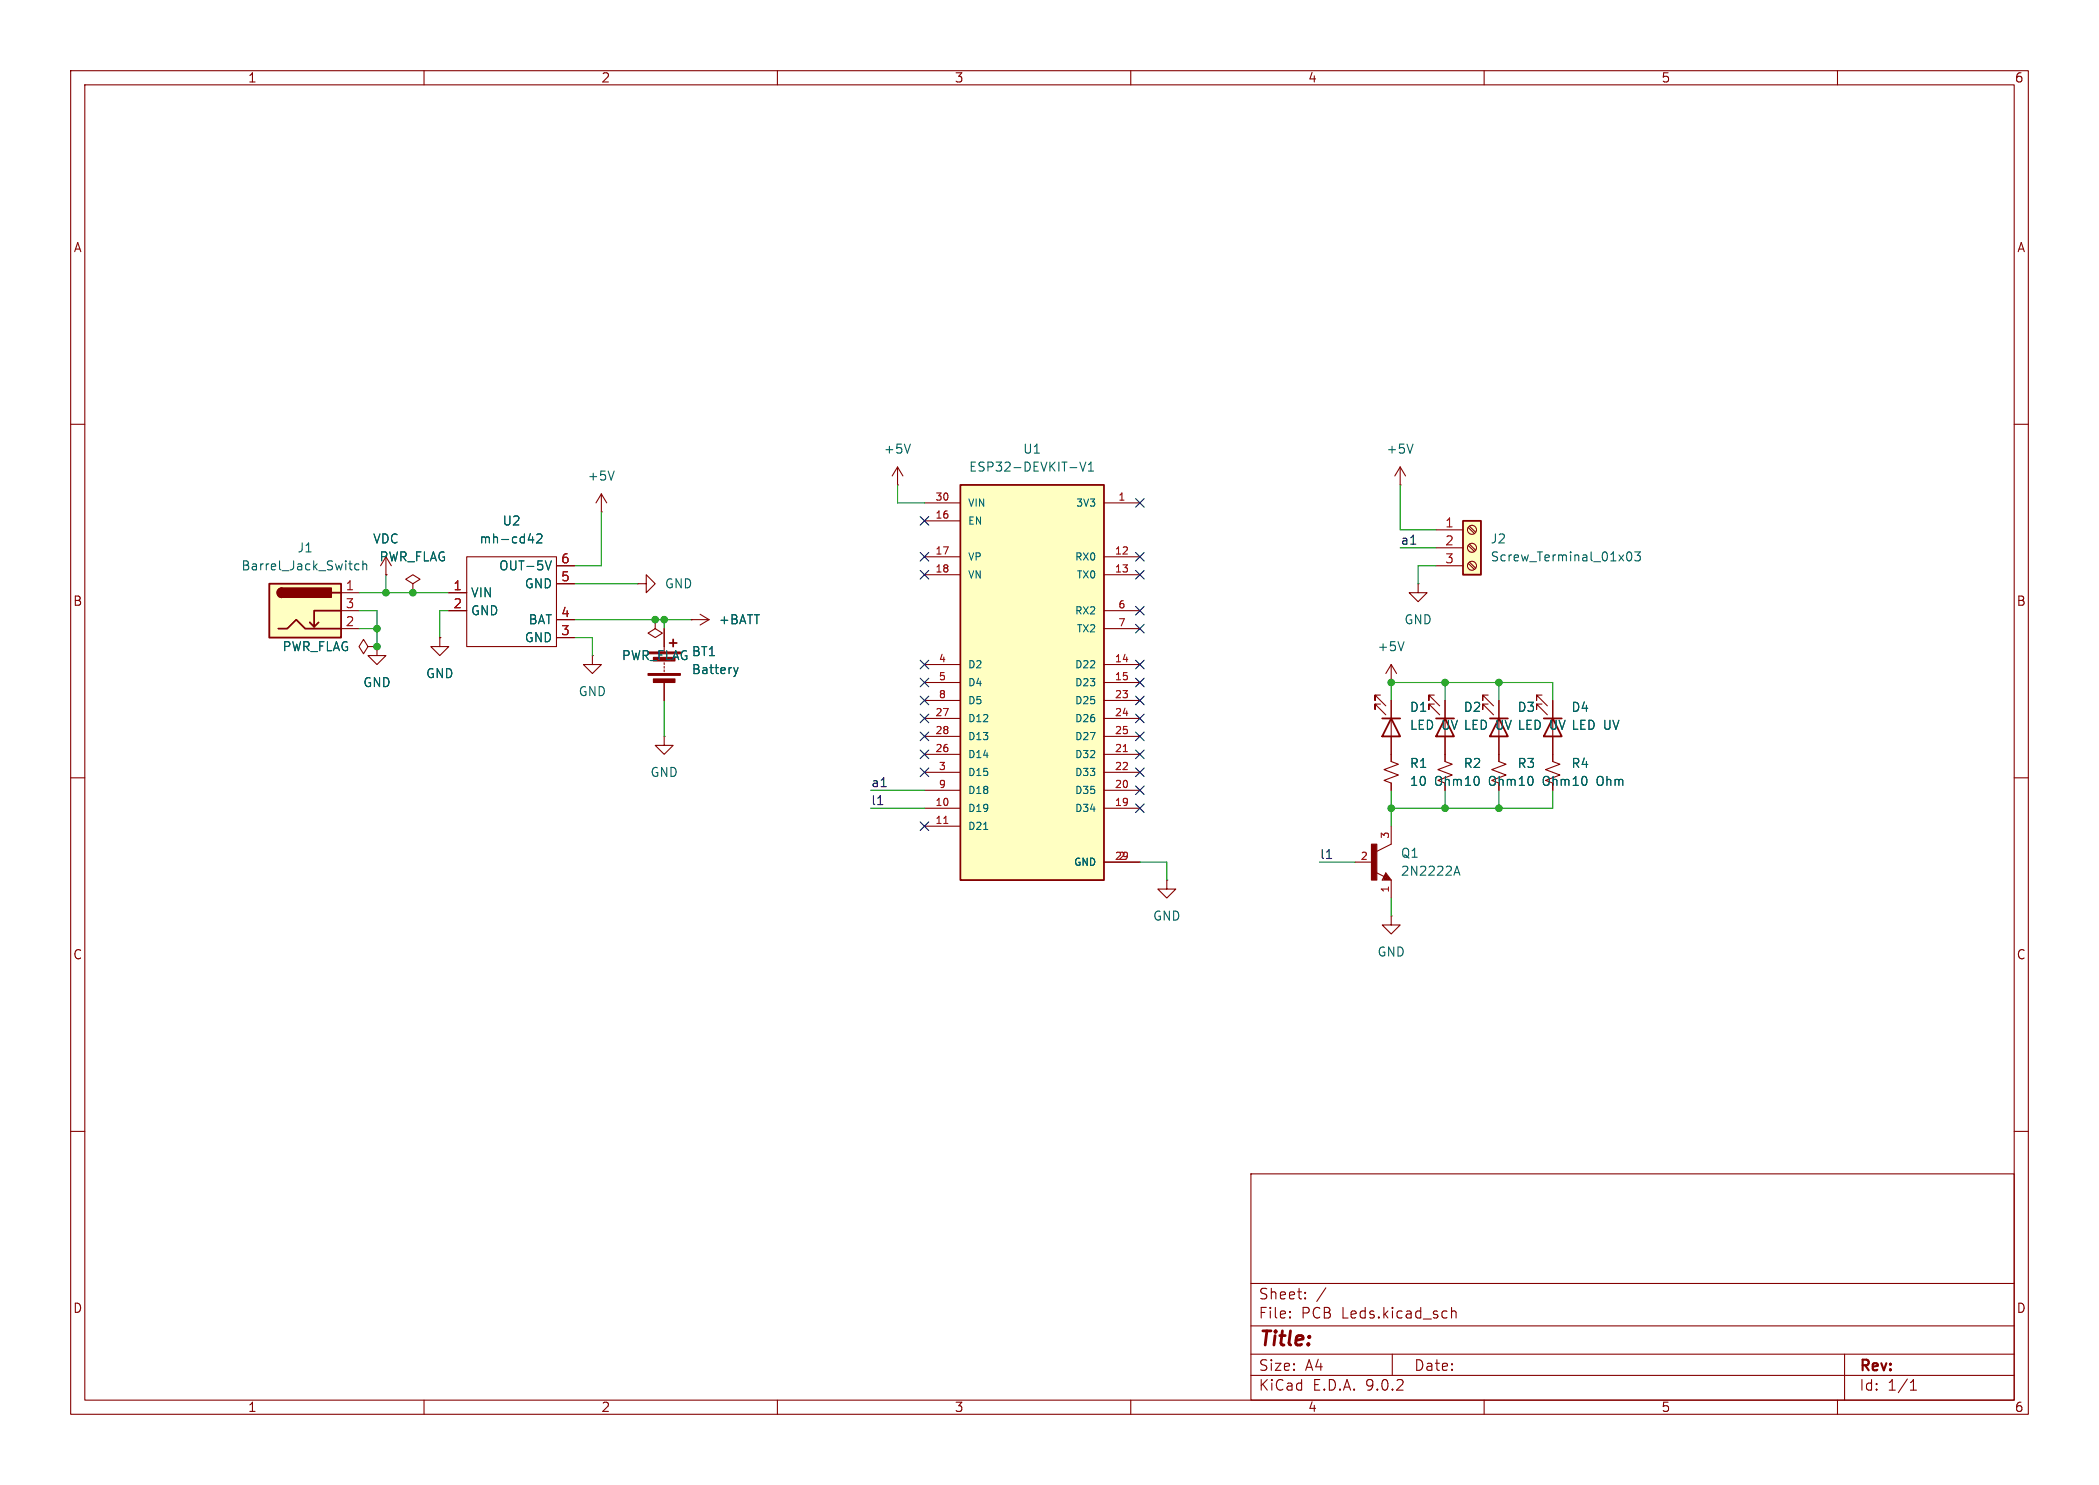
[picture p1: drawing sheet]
<svg xmlns="http://www.w3.org/2000/svg" width="297mm" height="210mm" viewBox="0 0 297 210" stroke-linecap="round" stroke-linejoin="round" font-family="sans-serif">
<g fill="none" stroke="#840000" stroke-width=".15">
<path d="M10 10h277v190h-277zM12 12h273v186h-273zM60 10v2M110 10v2M160 10v2M210 10v2M260 10v2M10 60h2M285 60h2M90.2 82.6h1.2v-1.3l1.3 1.3-1.3 1.2v-1.2M90.2 82.6h.1M97.8 87.6h.1"/>
<path d="M97.8 87.6h2.5M99.1 86.9l1.2 .7M100.3 87.6l-1.2 .8M195.3 98.3h-.7v.8v-.8l1.5 1.5M195.3 99.6h-.7v.7v-.7l1.5 1.5M196.8 99.1v7.6M10 110h2M94 104.1v1.3h1.2l-1.2 1.3-1.3-1.3h1.3M94 104.1h.1M285 110h2M165.1 124.5v1.2h1.3l-1.3 1.3-1.3-1.3h1.3M165.1 124.5h.1"/>
<path d="M10 160h2M177 166h108v32h-108zM285 160h2M60 198v2M110 198v2M160 198v2M177 194.5h108M177 191.5h108M177 187.5h108M177 181.5h108M182.5 186.3h.1l-.1 .1M182.5 186.3v.1"/>
<path d="M182.5 185.5v.1M182.5 185.5h.1l-.1 .1M184.7 183.6v.1M184.7 183.6h-.1l.1 .1M184.7 182.8v.1M184.7 182.8h-.1l.1 .1M187.6 182.1l-1.3 2M197 191.5v3M205.4 184.9v1.5M205.4 185.5a.37 .37 0 0 1 .6 .1v.8M210 198v2M260 198v2"/>
<path d="M261 191.5v6.5M270.3 196.6h.9M270.3 195.5l.4-.4v1.5"/>
</g>
<path d="M195.6 101.6h2.5M196.8 101.6l1.3 2.5h-2.5z" fill="none" stroke="#840000" stroke-width=".25"/>
<path d="M38.1 82.6h10.2v7.6h-10.2z" fill="#ffffc2"/>
<path d="M38.1 82.6h10.2v7.6h-10.2zM39.4 88.9h1.2l1.3-1.3 1.3 1.3h5.1M39.9 83.2a.64 .64 0 0 0-.7 .6 .64 .64 0 0 0 .7 .7M45.1 88l-.7 .6M47 83.8h1.3M48.3 86.4h-3.9v2.2l-.6-.6" fill="none" stroke="#840000" stroke-width=".25"/>
<g fill="#840000" stroke="#840000" stroke-width=".25">
<path d="M39.4 83.4l.5-.2v1.3a.63 .63 0 0 1-.6-.4 .63 .63 0 0 1 .1-.7z"/>
<path d="M39.9 83.2h7v1.3h-7z"/>
</g>
<path d="M48.3 83.8h2.5M48.3 86.4h2.5M48.3 88.9h2.5M52.1 91.4l-.7-1-.6 1 .6 1.1 .7-1.1h1.2M53.3 91.4h.1M53.3 91.4v1.3h1.3l-1.3 1.3-1.2-1.3h1.2M62.2 90.2v1.2h1.3l-1.3 1.3-1.2-1.3h1.2M62.2 90.2h.1" fill="none" stroke="#840000" stroke-width=".15"/>
<path d="M50.8 79.8l-.4-.1-.2 .3v.3l.1 .2h.5M51.3 79.9l.2-.2 .3 .1 .1 .8M51.3 79.3v1.3" fill="none" stroke="#006464" stroke-width=".15"/>
<path d="M135.9 68.6h20.3v55.9h-20.3z" fill="#ffffc2"/>
<path d="M135.9 68.6h20.3v55.9h-20.3z" fill="none" stroke="#840000" stroke-width=".25"/>
<g fill="none" stroke="#840000" stroke-width=".15">
<path d="M130.8 71.1h5.1M130.8 73.7h5.1M130.8 78.7h5.1M156.2 71.1h5.1M156.2 78.7h5.1M83.8 92.7v1.3h1.3l-1.3 1.3-1.3-1.3h1.3M83.8 92.7h.1M130.8 81.3h5.1M130.8 94h5.1M130.8 96.5h5.1M130.8 99.1h5.1M156.2 81.3h5.1"/>
<path d="M156.2 94h5.1M156.2 96.5h5.1M156.2 99.1h5.1M156.2 86.4h5.1M156.2 88.9h5.1M130.8 101.6h5.1M130.8 104.1h5.1M130.8 106.7h5.1M130.8 109.2h5.1M130.8 111.8h5.1M130.8 114.3h5.1M130.8 116.8h5.1"/>
<path d="M156.2 101.6h5.1M156.2 104.1h5.1M156.2 106.7h5.1M156.2 109.2h5.1M156.2 111.8h5.1M156.2 114.3h5.1M156.2 121.9h5.1"/>
</g>
<path d="M152.8 65.3l.4 1.3 .4-1.3M154 66.6h.7M154 65.7l.4-.4v1.3M139.2 117.3h.6" fill="none" stroke="#006464" stroke-width=".15"/>
<path d="M133.5 116.5h.6M158.9 106.3h.6" fill="none" stroke="#a90000" stroke-width=".15"/>
<path d="M207 73.7h2.5v7.6h-2.5z" fill="#ffffc2"/>
<path d="M207 73.7h2.5v7.6h-2.5zM94.7 90.9h1.1M95.2 90.4v1M204.5 101.6l1.2 2.5h-2.5zM212.1 101.6l1.3 2.5h-2.6zM219.7 101.6l1.3 2.5h-2.6zM196.1 124l.1 .2h-.4l.3-.5 .5 .6h-.8" fill="none" stroke="#840000" stroke-width=".25"/>
<g fill="none" stroke="#840000" stroke-width=".15">
<path d="M54.6 78.7v2.6M66 78.7h12.7v12.7h-12.7zM85.1 72.4h.1M85.1 69.9l-.8 1.2M85.1 69.9l.8 1.2M85.1 69.9v2.5M127 68.6h.1M127 66l-.8 1.3M127 66l.8 1.3M127 66v2.6M198.1 68.6h.1M198.1 66l-.7 1.3"/>
<path d="M198.1 66l.8 1.3M198.1 66v2.6M203.2 74.9h3.8M203.2 77.5h3.8M207.7 74.6l.9 .8M207.7 77.1l.9 .9M207.7 79.7l.9 .8M207.9 74.4l.9 .9M207.9 77l.9 .8M207.9 79.5l.9 .8M53.3 91.4h.1M54.6 81.3h.1"/>
<path d="M58.4 82.6l1-.7-1-.6-1 .6 1 .7v1.2M58.4 83.8h.1M62.2 90.2h.1M63.5 83.8h2.5M63.5 86.4h2.5M78.7 80h2.6M78.7 82.6h2.6M78.7 87.6h2.6M78.7 90.2h2.6M92.7 87.6v1.3l1 .6-1 .7-1-.7 1-.6M92.7 87.6h.1M94 88.9v3.3"/>
<path d="M94 94.2v.3M94 94.7v.3M94 96.5v2.6M97.8 87.6h.1M196.8 96.5h.1M196.8 94v2.5M196.8 99.1v2.5M196.8 94l-.7 1.3M196.8 94l.8 1.3M200.7 82.6v1.2h1.2l-1.2 1.3-1.3-1.3h1.3M200.7 82.6h.1M202.9 98.3h-.7v.8v-.8l1.5 1.5"/>
<path d="M202.9 99.6h-.7v.7v-.7l1.5 1.5M203.2 80h3.8M204.5 99.1v8.6l1 .4-2 .7 2 .8-2 .8 1 .3M210.6 98.3h-.8v.8v-.8l1.5 1.5M210.6 99.6h-.8v.7v-.7l1.5 1.5M212.1 99.1v8.6l1 .4-2 .7 2 .8-2 .8 1 .3M218.2 98.3h-.8v.8v-.8l1.5 1.5M218.2 99.6h-.8v.7v-.7l1.5 1.5M219.7 99.1v8.6l1 .4-2 .7 2 .8-2 .8 1 .3M196.8 104.1v3.6l1.1 .4-2.1 .7 2.1 .8-2.1 .8 1 .3v1.1M196.8 116.8v2.6l-2 1M191.8 121.9h2.5"/>
<path d="M194.6 123.3l1.2 .7M196.1 123.4l.7 1.1h-1.2zM196.8 129.5v1.3h1.3l-1.3 1.3-1.2-1.3h1.2M196.8 129.5h.1M196.8 124.5v2.5"/>
<circle cx="208.3" cy="74.9" r=".63"/>
<circle cx="208.3" cy="77.5" r=".63"/>
<circle cx="208.3" cy="80" r=".63"/>
</g>
<g fill="none" stroke="#006464" stroke-width=".15">
<path d="M74.7 76.4h.8M75.4 75.9v.9M76 75.6l.1-.1h.3l.2 .1 .1 .3-.1 .2-.7 .7h.8M78 79.3l-.4 1.3M86.9 66.6l-.4 1.3M128.8 62.8l-.4 1.3M199.9 62.8l-.4 1.3M230.3 78.2l.2-.2a.69 .69 0 0 1 .3 1.2l-.2 .1a.69 .69 0 0 1-.3-1.1zM231.3 78h.8l-.4 .5 .3 .2v.5l-.1 .1h-.4l-.2-.1M103.8 94.4l.3 .9M104.1 95.3l-.2 .3M104.4 94.4l-.3 .9"/>
<path d="M198.7 90.7l-.5 1.3M205.7 123.8l.5-1.3 .4 1.3M205.9 123.4h.6"/>
</g>
<g fill="#840000" stroke="#840000" stroke-width=".15">
<path d="M91.7 92.2h4.6v.3h-4.6z"/>
<path d="M91.7 95.3h4.6v.2h-4.6z"/>
<path d="M92.5 93h3v.5h-3z"/>
<path d="M92.5 96h3v.5h-3z"/>
<path d="M194.1 119.4h.7v5.1h-.7z"/>
</g>
<path d="M124.2 113.8h.7M187.7 121.4h.7" fill="none" stroke="#0f0f0f" stroke-width=".15"/>
<g fill="none" stroke="#009600" stroke-width=".15">
<path d="M85.1 72.4v7.6h-3.8M127 68.6v2.5h3.8M198.1 77.5h5.1M198.1 68.6v6.3h5.1M50.8 83.8h12.7M50.8 86.4h2.5v5M50.8 88.9h2.5M54.6 81.3v2.5M63.5 86.4h-1.3v3.8M81.3 87.6h16.5M81.3 82.6h8.9M81.3 90.2h2.5v2.5"/>
<path d="M94 87.6v1.3M94 99.1v5M196.8 99.1v-2.6h22.9v2.6M203.2 80h-2.5v2.6M204.5 96.5v2.6M212.1 96.5v2.6M123.2 111.8h7.6M123.2 114.3h7.6M196.8 111.8v5M204.5 111.8v2.5M212.1 111.8v2.5M219.7 111.8v2.5h-22.9"/>
<path d="M161.3 121.9h3.8v2.6M186.7 121.9h5.1M196.8 127v2.5"/>
</g>
<g fill="none" stroke="#000084" stroke-width=".15">
<path d="M130.2 73.1l1.2 1.2M130.2 78.1l1.2 1.2M131.4 73.1l-1.2 1.2M131.4 78.1l-1.2 1.2M160.7 78.1l1.2 1.2M160.7 70.5l1.2 1.2M161.9 78.1l-1.2 1.2M161.9 70.5l-1.2 1.2M130.2 93.4l1.2 1.2M130.2 80.7l1.2 1.2M130.2 98.5l1.2 1.2M130.2 95.9l1.2 1.2"/>
<path d="M131.4 93.4l-1.2 1.2M131.4 80.7l-1.2 1.2M131.4 98.5l-1.2 1.2M131.4 95.9l-1.2 1.2M160.7 98.5l1.2 1.2M160.7 93.4l1.2 1.2M160.7 85.8l1.2 1.2M160.7 95.9l1.2 1.2M160.7 88.3l1.2 1.2M160.7 80.7l1.2 1.2M161.9 98.5l-1.2 1.2M161.9 93.4l-1.2 1.2"/>
<path d="M161.9 85.8l-1.2 1.2M161.9 95.9l-1.2 1.2M161.9 88.3l-1.2 1.2M161.9 80.7l-1.2 1.2M130.2 116.2l1.2 1.2M130.2 108.6l1.2 1.2M130.2 103.5l1.2 1.2M130.2 106.1l1.2 1.2M130.2 101l1.2 1.2M131.4 116.2l-1.2 1.2M131.4 108.6l-1.2 1.2M131.4 103.5l-1.2 1.2"/>
<path d="M131.4 106.1l-1.2 1.2M131.4 101l-1.2 1.2M160.7 108.6l1.2 1.2M160.7 106.1l1.2 1.2M160.7 111.2l1.2 1.2M160.7 113.7l1.2 1.2M160.7 103.5l1.2 1.2M160.7 101l1.2 1.2M161.9 108.6l-1.2 1.2M161.9 106.1l-1.2 1.2M161.9 111.2l-1.2 1.2M161.9 113.7l-1.2 1.2"/>
<path d="M161.9 103.5l-1.2 1.2M161.9 101l-1.2 1.2"/>
</g>
<g fill="#009600" stroke="#009600" stroke-width=".15">
<circle cx="94" cy="87.6" r=".46"/>
<circle cx="204.5" cy="96.5" r=".46"/>
<circle cx="212.1" cy="114.3" r=".46"/>
<circle cx="212.1" cy="96.5" r=".46"/>
<circle cx="58.4" cy="83.8" r=".46"/>
<circle cx="53.3" cy="88.9" r=".46"/>
<circle cx="53.3" cy="91.4" r=".46"/>
<circle cx="92.7" cy="87.6" r=".46"/>
<circle cx="54.6" cy="83.8" r=".46"/>
<circle cx="196.8" cy="96.5" r=".46"/>
<circle cx="204.5" cy="114.3" r=".46"/>
<circle cx="196.8" cy="114.3" r=".46"/>
</g>
<text font-size="2.8" fill="#840000" x="178" y="190.9">Title:</text>
<g font-size="2.1" fill="#840000">
<text x="178" y="184">Sheet:</text>
<text x="178" y="186.7">File:</text>
<text x="184.1" y="186.7">PCB</text>
<text x="189.9" y="186.7">Leds.kicad_sch</text>
<text x="178" y="196.9">KiCad</text>
<text x="178" y="194.1">Size:</text>
<text x="184.7" y="194.1">A4</text>
<text x="185.7" y="196.9">E.D.A.</text>
<text x="193.3" y="196.9">9.0.2</text>
<text x="200" y="194.1">Date:</text>
<text x="263" y="194.3">Rev:</text>
<text x="263" y="196.9">Id:</text>
<text x="267.1" y="196.9">1/1</text>
</g>
<g font-size="1.8" fill="#840000">
<text x="35" y="11.9">1</text>
<text x="85" y="11.9">2</text>
<text x="135" y="11.9">3</text>
<text x="185" y="11.9">4</text>
<text x="235" y="11.9">5</text>
<text x="285" y="11.9">6</text>
<text x="10.3" y="35.9">A</text>
<text x="285.3" y="35.9">A</text>
<text x="10.3" y="85.9">B</text>
<text x="285.3" y="85.9">B</text>
<text x="218.2" y="111.4">Ohm10</text>
<text x="10.3" y="135.9">C</text>
<text x="285.3" y="135.9">C</text>
<text x="10.3" y="185.9">D</text>
<text x="285.3" y="185.9">D</text>
<text x="35" y="199.9">1</text>
<text x="85" y="199.9">2</text>
<text x="135" y="199.9">3</text>
<text x="185" y="199.9">4</text>
<text x="235" y="199.9">5</text>
<text x="285" y="199.9">6</text>
</g>
<g font-size="1.8" fill="#006464">
<text x="125" y="64.4">+5V</text>
<text x="144.7" y="64.4">U1</text>
<text x="196.1" y="64.4">+5V</text>
<text x="83.1" y="68.2">+5V</text>
<text x="137" y="66.9">ESP32-DEVKIT-V1</text>
<text x="52.7" y="77.1">VDC</text>
<text x="67.8" y="77.1">mh-cd42</text>
<text x="71" y="74.5">U2</text>
<text x="210.8" y="77.1">J2</text>
<text x="34.1" y="80.9">Barrel_Jack_Switch</text>
<text x="42" y="78.3">J1</text>
<text x="53.6" y="79.6">PWR_FLAG</text>
<text x="70.5" y="80.9">OUT-5V</text>
<text x="74.2" y="83.4">GND</text>
<text x="94" y="83.4">GND</text>
<text x="210.8" y="79.6">Screw_Terminal_01x03</text>
<text x="66.5" y="84.7">VIN</text>
<text x="66.5" y="87.2">GND</text>
<text x="74.7" y="88.5">BAT</text>
<text x="101.6" y="88.5">+BATT</text>
<text x="198.6" y="88.5">GND</text>
<text x="39.9" y="92.3">PWR_FLAG</text>
<text x="74.2" y="91">GND</text>
<text x="87.9" y="93.6">PWR_FLAG</text>
<text x="97.8" y="93">BT1</text>
<text x="97.8" y="95.5">Battery</text>
<text x="194.8" y="92.3">+5V</text>
<text x="51.3" y="97.4">GND</text>
<text x="60.2" y="96.1">GND</text>
<text x="81.8" y="98.7">GND</text>
<text x="199.4" y="100.9">D1</text>
<text x="207" y="100.9">D2</text>
<text x="214.6" y="100.9">D3</text>
<text x="222.3" y="100.9">D4</text>
<text x="199.4" y="103.4">LED UV LED UV LED UV LED UV</text>
<text x="91.9" y="110.1">GND</text>
<text x="199.4" y="108.8">R1</text>
<text x="199.4" y="111.4">10</text>
<text x="203" y="111.4">Ohm10</text>
<text x="207" y="108.8">R2</text>
<text x="210.6" y="111.4">Ohm10</text>
<text x="214.6" y="108.8">R3</text>
<text x="222.3" y="108.8">R4</text>
<text x="225.8" y="111.4">Ohm</text>
<text x="198.1" y="121.5">Q1</text>
<text x="198.1" y="124.1">2N2222A</text>
<text x="163.1" y="130.4">GND</text>
<text x="194.8" y="135.5">GND</text>
</g>
<g font-size="1.8" fill="#0f0f0f">
<text x="198.1" y="77.1">a1</text>
<text x="123.2" y="114">l1</text>
<text x="123.2" y="111.4">a1</text>
<text x="186.7" y="121.6">l1</text>
</g>
<g font-size="1.8" fill="#a90000">
<text x="204.4" y="74.7">1</text>
<text x="204.4" y="77.2">2</text>
<text x="48.8" y="83.6">1</text>
<text x="64.1" y="83.6">1</text>
<text x="79.3" y="79.8">6</text>
<text x="79.3" y="82.3">5</text>
<text x="204.4" y="79.8">3</text>
<text x="48.8" y="86.1">3</text>
<text x="48.8" y="88.6">2</text>
<text x="64.1" y="86.1">2</text>
<text x="79.3" y="87.4">4</text>
<text x="79.3" y="89.9">3</text>
</g>
<g font-size="1.4" fill="#a90000">
<text x="132.3" y="70.9">30</text>
<text x="158.1" y="70.9">1</text>
<text x="132.3" y="73.4">16</text>
<text x="132.3" y="78.5">17</text>
<text x="132.3" y="81">18</text>
<text x="157.7" y="78.5">12</text>
<text x="157.7" y="81">13</text>
<text x="158.1" y="86.1">6</text>
<text x="158.1" y="88.6">7</text>
<text x="132.7" y="93.7">4</text>
<text x="157.7" y="93.7">14</text>
<text x="132.3" y="101.3">27</text>
<text x="132.7" y="96.3">5</text>
<text x="132.7" y="98.8">8</text>
<text x="157.7" y="96.3">15</text>
<text x="157.7" y="98.8">23</text>
<text x="157.7" y="101.3">24</text>
<text x="132.3" y="103.9">28</text>
<text x="132.3" y="106.4">26</text>
<text x="157.7" y="103.9">25</text>
<text x="157.7" y="106.4">21</text>
<text x="132.7" y="109">3</text>
<text x="132.7" y="111.5">9</text>
<text x="157.7" y="109">22</text>
<text x="157.7" y="111.5">20</text>
<text x="132.3" y="114">10</text>
<text x="132.3" y="116.6">11</text>
<text x="157.7" y="114">19</text>
<text x="196.6" y="118.7" transform="rotate(-90 196.6 118.7)">3</text>
<text x="157.7" y="121.7">29</text>
<text x="158.1" y="121.7">2</text>
<text x="192.4" y="121.7">2</text>
<text x="196.6" y="126.3" transform="rotate(-90 196.6 126.3)">1</text>
</g>
<g font-size="1.4" fill="#006464">
<text x="136.9" y="71.9">VIN</text>
<text x="152.1" y="71.9">3V3</text>
<text x="136.9" y="74.4">EN</text>
<text x="136.9" y="79.5">VP</text>
<text x="136.9" y="82">VN</text>
<text x="152" y="79.5">RX0</text>
<text x="152.2" y="82">TX0</text>
<text x="152" y="87.1">RX2</text>
<text x="152.2" y="89.6">TX2</text>
<text x="136.9" y="94.7">D2</text>
<text x="152" y="94.7">D22</text>
<text x="136.9" y="97.3">D4</text>
<text x="136.9" y="99.8">D5</text>
<text x="152" y="97.3">D23</text>
<text x="152" y="99.8">D25</text>
<text x="136.9" y="102.3">D12</text>
<text x="136.9" y="104.9">D13</text>
<text x="136.9" y="107.4">D14</text>
<text x="152" y="102.3">D26</text>
<text x="152" y="104.9">D27</text>
<text x="152" y="107.4">D32</text>
<text x="136.9" y="110">D15</text>
<text x="136.9" y="112.5">D18</text>
<text x="152" y="110">D33</text>
<text x="152" y="112.5">D35</text>
<text x="136.9" y="115">D19</text>
<text x="136.9" y="117.6">D21</text>
<text x="152" y="115">D34</text>
<text x="151.8" y="122.7">GND</text>
</g>
</svg>
